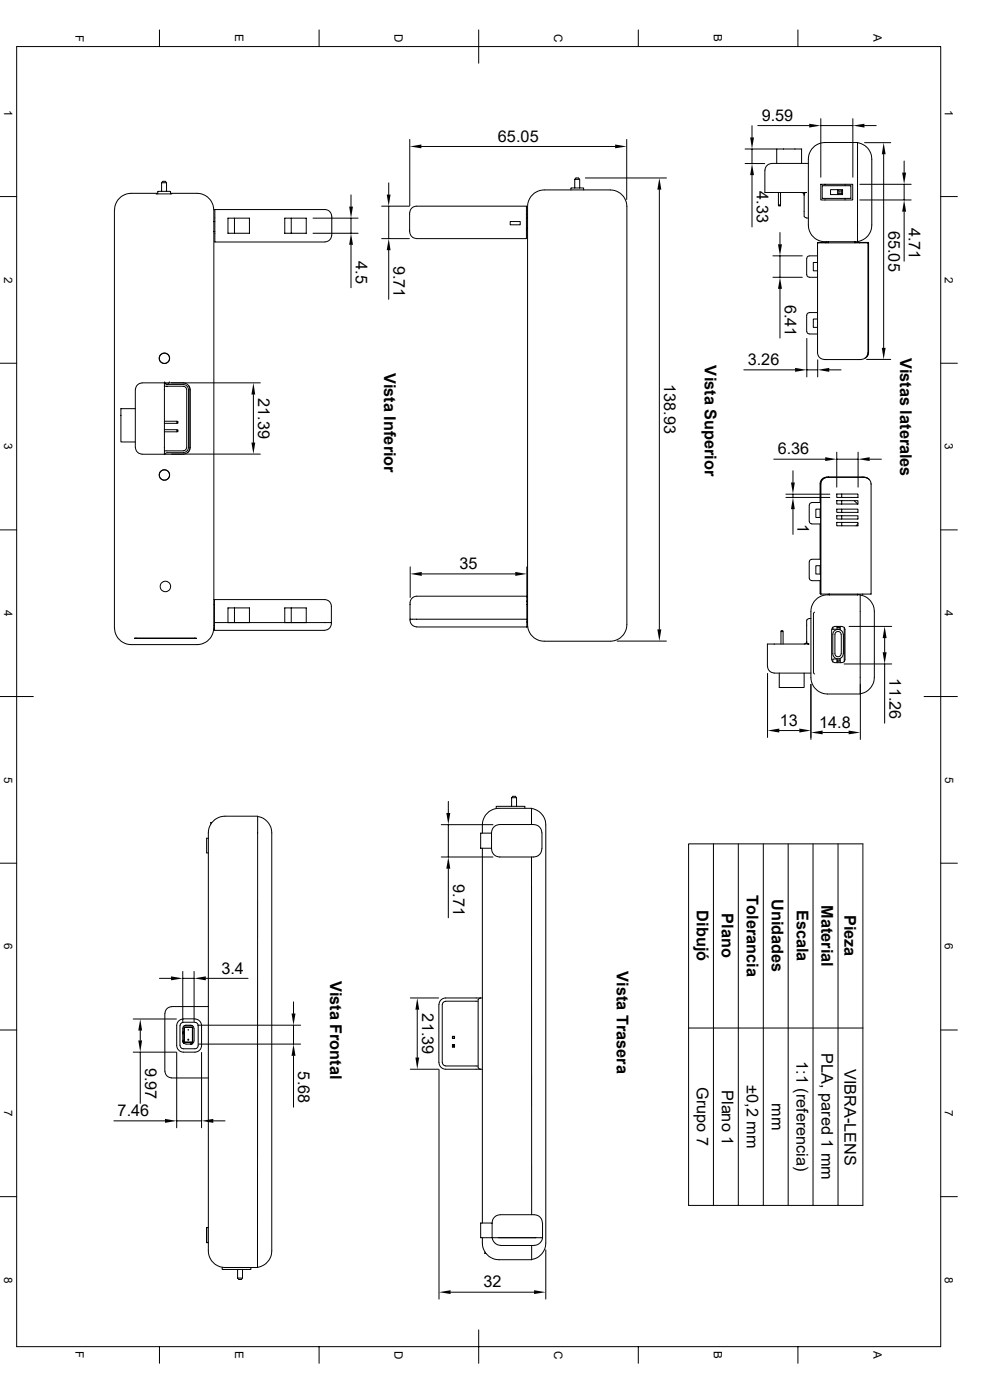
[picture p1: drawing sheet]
<svg xmlns="http://www.w3.org/2000/svg" width="297mm" height="420mm" viewBox="0 0 297 420" stroke-linecap="round" stroke-linejoin="round" font-family="sans-serif">
<g fill="none" stroke="#000" stroke-width=".3">
<path d="M5 14h276.9v390h-276.9zM47.8 9v5M95.6 9v5M143.5 9v10M191.3 9v5M239.1 9v5M225.4 37.7v3.5M227.1 37.7h15.4M246 35.6v17.6M246 37.7h9.6M255.6 35.6v17.6M259.1 37.7h3.5"/>
<path d="M0 59h5M46.8 58v.2h4.7v-.2M47.3 58h-8a5.1 5.1 0 0 0-5 5v125.4a5.1 5.1 0 0 0 5 5h19.8a5.1 5.1 0 0 0 5-5v-125.4a5.1 5.1 0 0 0-5-5h-8M47.4 57.4l-.1 .8M47.4 57.4h3.6M48.4 54.8l.4-.4h.7l.4 .4M48.4 57.4v-2.6h1.5v2.6M51 57.4l.1 .1M51.1 57.5v.7M105.2 58.5v3.5M116.5 54.9v3.5M122.8 41.8v20"/>
<path d="M126.3 43.9h58.1M160.1 58l1.7-.8 1.3-.2h19.8a5.1 5.1 0 0 1 5 5v125.4a5.1 5.1 0 0 1-5 5h-19.8a5.1 5.1 0 0 1-5-5v-125.4l.4-1.9 .6-1.2zM172.3 53.8h1.4v2.6M172.3 53.8v2.6M172.3 53.8l.3-.4h.8l.3 .4M174.9 56.5l-3.7-.1-.1 .6M174.9 56.5v.5M175.4 53.4h24.3M187.8 41.8v18.1M197.6 56.9v131.9M223.3 44.7h9.4M223.3 49.1h5.9"/>
<path d="M225.4 44.7v4.4M225.4 52.5v15.6M229.2 51.1v6.6h12.4M231.3 49.1a2.02 2.02 0 0 0-2 2M231.3 49h11M232.8 49v-4.3h7.4v4.3M233.3 57.7v3.8M233.9 57.7v3.8M240.3 57.8l.5 .2 .2 .5M241 58.5v5.4a1 1 0 0 0 .7 1.5M241.6 57.7l-.5 .3-.1 .5M241.6 57.7h.1"/>
<path d="M244.2 43.8l1.2-.7 1.2-.3h10.4a5.1 5.1 0 0 1 4.3 5v19.7a5.1 5.1 0 0 1-4.3 5h-9.7a5.1 5.1 0 0 1-5-5v-20.4l.7-1.8zM246 55.3h9.6v4.7h-9.6zM246.4 55.7h8.6v3.8h-8.6zM246.4 55.7l.1 .1M246.5 59.4l-.1 .1M251 56.9h1.5v1.5h-1.5zM251.4 57.3h.7v.7h-.7zM251.4 57.3l-.4-.4h-2.1v1.5h2.1l.4-.4M252.1 58l.4 .4M252.5 56.9l-.4 .4M253.3 55.3v.4M253.3 59.5v.5"/>
<path d="M254.9 59.4l.1 .1M255 55.7l-.1 .1M257 42.8v29.7M257 42.8h.1M257.7 55.3h15.4M257.7 60h15.4M259.1 42.8h7.9M264.8 46.3v58.1M271 48.3v3.5M271 55.3v4.7M281.9 59h5M64.1 66.5h.3"/>
<path d="M64.1 69.5h.3M68.3 65.4h6.5v4.6h-6.5zM70.3 65.4v4.6M85.3 65.4h6.5v4.6h-6.5zM87.3 65.4v4.6M93.8 65.4h13.5M93.8 70h13.5M97.4 72.6a2.14 2.14 0 0 0 2-2.5v-4.7a2.22 2.22 0 0 0-2-2.5h-33v7.2v2.5h33M105.2 65.4v4.6M105.2 73.4v12.9M114.4 61.8h8.3M114.4 71.6h8.3"/>
<path d="M116.5 61.8v9.8M116.5 75.1v14.7M122.8 63.8v5.8M122.8 63.8a2.02 2.02 0 0 1 2-2h33v9.8l-33-.1a2.02 2.02 0 0 1-2-1.9M152.9 66.5h3v.9h-3zM157.8 65.4h.3M157.8 68.5h.3M231.6 76.8h8.9M233.3 61.5h.6l-.1 .3h-.5zM233.8 69.8v3.5M233.8 76.8v6.4M241.7 65.4h.6"/>
<path d="M242.5 76.8h2.5M242.5 76.8l-.5 .2-.2 .5 .1 5.3 .6 .3 2.5 .1M245 78.7h-1.2v2.5h1.2M247.7 72.7l-2.5 .2M247.7 72.7h.5M247.7 72.5v.2M248.2 72.5v.4M256.2 72.7h4.1v33M256.3 72.5l-.1 .4M271 63.5v14.9M231.6 83.2h8.9M233.8 86.7v14.7"/>
<path d="M242.5 93.8h2.5M242.5 93.8l-.5 .2-.2 .5 .1 5.3 .6 .4h2.5M245 95.7h-1.2v2.5h1.2M0 109h5M40.6 116.9v17.3M49.3 114.9h-6.7a2.02 2.02 0 0 0-2 2M49.3 115.9h5.6M49.3 114.9h.1M49.3 114.9v21.4M49.3 114.6l.2 .5 .5 .2M49.4 114.9l.6 .4M50 115.3h4.9"/>
<path d="M50.8 114.6l-.3 .5-.5 .2M54.9 114.9a2.02 2.02 0 0 1 2 2l.1 17.3M54.9 115.9l.9 .5 .1 .5M54.9 115.4a1.68 1.68 0 0 1 1.6 1.5v17.3a1.6 1.6 0 0 1-1.6 1.6M56 116.9v17.3M56.5 115.7l.5 1.2M75.9 118.4v14.4M78 114.9h-28.6M222.9 111h15.4M241.8 101.5v11.6M241.8 111h3.3M245.1 107.9v5.2"/>
<path d="M247 107.9h11.1M248.5 111h3.6M259.7 107.8h7.3M260.1 105.8a2.02 2.02 0 0 1-2 2M260.1 105.8v-32.9h-15.1v32.9a2.02 2.02 0 0 0 2 2M260.3 105.7l-.3 1-.7 .7M260.3 105.7l-.5 1.3M281.9 109h5M40.6 122.6h-4.4v10h4.4M40.6 134.2a2.02 2.02 0 0 0 2 2M42.6 136.3h6.7M49.3 129.5h3.7"/>
<path d="M49.3 128.9h3.7M49.3 136.3h5.6M49.3 126.4h3.7M49.3 127h3.7M51.4 136.2h26.6M53 128.9l.3 .1v.5h-.3zM53 126.4h.3v.6h-.3zM54.9 135.8h-4.9l-.6 .5M55.9 134.2l-.3 .7-.7 .4h-5.6M56.9 134.2a2.02 2.02 0 0 1-2 2M57 134.2l-.2 1-.7 .6M231.9 137.8h15.4"/>
<path d="M250.8 135.6v10.5M250.8 137.8h6.4M257.2 135.6v10.5M260.6 137.8h3.6M0 159h5M235.5 148.3h13.2M235.5 149.2h13.2M237.7 141.2v3.5M237.7 148.3v.9M237.7 152.7v7.6M243.3 150.8l-.5 .2-.2 .5-.1 3.7 .2 1.6 .6 .3M243.3 157.2h2.7"/>
<path d="M243.3 150.7h2.7M245.8 152.7v2.5M245.8 157.2v10.6M246 152.7h-1.5v2.5h1.5M246 145.2v33M248 143.2a2.01 2.01 0 0 0-2 2M248 143.2l-.8 .1-.6 .4-.5 .8-.1 .7M248 143.2h11M250.8 152.7h6.3v1h-6.3zM250.8 154.7h6.3v1h-6.3zM250.8 150.2h6.3v1h-6.3zM250.8 156.7h6.3v1h-6.3z"/>
<path d="M250.8 148.2h6.3v1h-6.3zM252.3 148.2v1M252.3 150.2v1M252.3 152.7v1M252.3 154.7v1M252.3 156.7v1M256 150.2l1 1M257.1 157.1l-.5 .6M259 143.2h.1M259 143.2l.8 .1 .6 .4 .7 1.4v33.1h-12.6M259 143.2l.6 .1 1 .6M260.1 143.5l-1.2-.4h-10.6a2.22 2.22 0 0 0-2.5 2v5.6"/>
<path d="M281.9 159h5M64.1 179.9h33.2a2.09 2.09 0 0 1 2 2.5v4.4h-35v-6.9M122.9 170.1v9.1M126.4 172.2h28M157.9 170.1v9.1M157.9 178.9v6.9M158.1 178.9h-33.2a2.09 2.09 0 0 0-2 2.5v4.4M243.3 167.8l-.5 .2-.2 .5-.1 3.8 .2 1.5 .6 .4M243.3 167.8h2.7M243.3 174.2h2.7M245.8 169.7v2.5M245.8 174.2v3.9h.2"/>
<path d="M246 169.7h-1.5v2.5h1.5M246 178.2h.1M246 178.2h2.5M248.5 178.2v.3h8.5v-.3M248.5 178.4a5 5 0 0 0-5.5 5v19.8a5.1 5.1 0 0 0 5 5h9.8v-29.8h-.8M257.9 178.5a5 5 0 0 1 4.1 4.9v19.8a5 5 0 0 1-4.1 4.9M40.3 191.5h18.6M64.1 189.1h.2M64.1 181.4h.2M64.1 187.6h.2M64.3 186.8v2.3h33M68.3 182.4h6.5v4.4h-6.5z"/>
<path d="M70.3 182.4v4.4M85.3 182.4h6.5v4.4h-6.5zM87.3 182.4v4.4M99.3 186.8a2.04 2.04 0 0 1-2 2.3M122.9 185.8a2.04 2.04 0 0 0 2 2.2h33.3M157.9 185.8h-35M157.9 185.8v2.3M157.9 186.6h.2M157.9 180.3h.2M185 192.3h14.7M234.1 189.5v3.7M234.1 189.2h.5l.1 .3h-.6z"/>
<path d="M234.7 189.5v3.7M241.8 192.4l-.2 .6-.6 .2M241.8 192.4l.1 .6 .5 .2M242.4 193.2h-12.4v6.7a2.1 2.1 0 0 0 2 2M242.4 193.2h.1M242.5 185.6a1 1 0 0 0-.7 1.5v5.3M242.5 185.5h.5M244.1 183.6l-.3 .3v17.9l.3 .4M249.6 188.1v.7h1.6M250.2 188l-.6 .2-.3 .6v9.1l.3 .6 .6 .3 2.4-.1 .4-.2 .2-.6v-9.1l-.2-.6-.7-.2M250.2 187.9h2.1M250.4 189.8a.97 .97 0 0 1 1.1-.3 .97 .97 0 0 1 .6 .9v5.7a.93 .93 0 0 1-.9 .9 .93 .93 0 0 1-1-.9v-5.7z"/>
<path d="M250.9 188.1h.6v.7M250.9 187.9v.9M250.9 197.7v1.1M251.2 197.7h-1.6v.9M251.5 197.7v.6h-.6M251.8 187.9v1M251.8 197.5v1.3M252.7 190.4a1.57 1.57 0 0 0-1.5-1.6 1.57 1.57 0 0 0-1.6 1.6v5.7a1.57 1.57 0 0 0 1.6 1.6 1.57 1.57 0 0 0 1.5-1.6M252.8 190.4v5.7M253 199.2h14.3M253 188.2v10.3M254.5 187.9h12.8"/>
<path d="M265.1 191.4v4.3M265.1 199.2v17.8M0 209h10M230 202v19.2M232 201.9h11M233.6 219.2h6M233.6 201.9v4.3h7.4v-4.3M243 205.3v16.5M246.5 219.8h7.8M257.9 205.3v16.5M276.9 209h10M153.3 239.3h1.5v2.6"/>
<path d="M153.3 239.3v2.6M153.3 239.3l.4-.4h.7l.4 .4M0 259h5M61.9 255.9h.5M61.9 251.5h.5M61.9 251.5v4.4zM63.5 246.8h-.3v.4M64.4 245.9l1.1-.7 1.3-.3h10.4v135.3h-9.8a5.1 5.1 0 0 1-5-5v-125.3l.4-2 .7-1.1zM77.3 244.9a5 5 0 0 1 4.1 5v125.3a5.1 5.1 0 0 1-4.2 5M132.2 257.1h15.5M132.2 247.4h15.5M134.4 240.4v3.5"/>
<path d="M134.4 247.4v9.7M144.6 254.5v112.4M147.3 249.9h-3.2v4.6h3.2M148.8 241.9l-.1 .6M148.8 241.9h8.4M157.2 241.9l.1 .6M159.3 247.4v-4.9h-9.7a5.1 5.1 0 0 0-5 5v2.4M159.3 257.1v107.3M159.3 242.5a5.1 5.1 0 0 1 4.3 5v125.4a5 5 0 0 1-4.2 4.9M162.4 249.9a2.46 2.46 0 0 0-2.5-2.5h-10.1a2.46 2.46 0 0 0-2.5 2.5v4.7a2.46 2.46 0 0 0 2.5 2.5h10.1a2.46 2.46 0 0 0 2.5-2.5M162.4 249.9v4.7M206.4 253.2h52.2v108.4h-52.2z"/>
<path d="M213.8 253.2v108.4M221.3 253.2v108.4M228.8 253.2v108.4M236.2 253.2v108.4M243.7 253.2v108.4M251.2 253.2v108.4M281.9 259h5M134.4 260.6v14.7M47.8 293.5h3.5M54.8 291.4v15.1M54.8 293.5h3.4M58.2 291.4v15.1"/>
<path d="M61.7 293.5h12.6M123 299.4h8.4M143.3 299.8v19.4a1.02 1.02 0 0 0 .7 1.6M144 299.4l-.7 .4M144.6 299.4h-11a2.02 2.02 0 0 0-2 2M0 309h5M39.9 315.6h13M39.9 305.7h13M42 309.2v2.9M42 315.6v15.4M49.4 304v17.4M51.4 302a2.02 2.02 0 0 0-2 2"/>
<path d="M51.4 302h11M53 315.7v22.6M54.3 307l.6-.3h3.5l.9 .5 .1 6.4-.5 .9-4 .1-.8-.5-.2-.5 .1-5.9zM54.8 312.3l.1-4.3 .6-.4h1.9l.6 .4 .1 .5 .1 3.8-.4 .7-.4 .2M54.8 312.3l.1 .4M54.8 309.9l.1-.4-.1 .7M54.9 312.7h.2v.3M54.9 312.7l.6 .4 2.1 .1h-.5M54.9 305.6h3.5M54.9 305.7a2.02 2.02 0 0 0-1.9 2v5.9a2.02 2.02 0 0 0 1.9 2h3.5a2.02 2.02 0 0 0 2-2v-5.9a2.02 2.02 0 0 0-2-2M55 312.9h.1M55 312.1l-.2 .2"/>
<path d="M55 312l.1 .5h-.3M55 312v.1M55.1 308.1h2.6v4.6h-2.6zM55.2 307.7h2.5M55.2 308.2h2.5v4.5h-2.5zM55.2 308.2h2.5v4.4h-2.5zM56.3 308.9h.2zM57.1 313.2h.1M59.3 307.6h30.8M59.5 313.2h30.6M60.4 315.7v22.6M88 300.6v3.4"/>
<path d="M88 307.6v5.6M88 316.7v15.4M125.1 302.9v14.3M131.5 301.4v17.4M131.6 318.8a2.02 2.02 0 0 0 2 2h11M132.5 301.4v17.4M132.6 318.8l.3 .6 .7 .3M135.6 310.9h.5M135.6 313.4h.6M135.6 311.5h.6M135.6 313.5v.5h.5v-.5l-.5-.1v.6M135.6 310.9v.6h.5v-.6h-.5v.6"/>
<path d="M136.1 314l-.5 .1M136.1 313.5l.1 .6M136.2 310.9l-.1 .6M143.3 319.8h-9.7M143.3 300.4h-9.7l-.9 .5-.1 .5M206.4 308.4h52.2M281.9 309h5M34.1 336.3h15.3M49.4 321.4a2.02 2.02 0 0 0 2 1.9M51.4 323.4h11M53 336.3h7.4M63.9 336.3h3.5"/>
<path d="M123 320.8h8.4M131.6 320.8v68.9M0 359h5M281.9 359h5M61.9 368.3h.5M61.9 372.8v-4.5v4.5h.5M144.6 371.3a5.4 5.4 0 0 0 3.7 6.4l11 .2v-4.3M145.3 375.6v.4h.3M147.5 366.9h-3.4v4.4h3.4M147.5 366.9v4.4M147.5 366.9a2.46 2.46 0 0 1 2.5-2.5h10.1a2.46 2.46 0 0 1 2.5 2.5v4.4M147.5 371.3a2.55 2.55 0 0 0 2.5 2.3"/>
<path d="M150 373.6h10.1M162.6 371.3h-15.1M162.6 371.3a2.55 2.55 0 0 1-2.5 2.3M163.6 374.9v14.8M66.6 380.2l.1 .6M66.7 380.8h8.4M71.2 383.4l.4 .4h.7l.4-.4M71.2 380.8v2.6M72.7 380.8v2.6h-1.5M75.2 380.2l-.1 .6M135 387.6h25.1M143.5 398.9v10.1"/>
<path d="M47.8 404v5M95.6 404v5M191.3 404v5M239.1 404v5"/>
<circle cx="49.3" cy="107.5" r="1.53"/>
<circle cx="49.3" cy="107.5" r="1.57"/>
<circle cx="49.3" cy="142.5" r="1.53"/>
<circle cx="49.3" cy="142.5" r="1.57"/>
<circle cx="49.6" cy="175.9" r="1.57"/>
<circle cx="56.4" cy="311.9" r=".16"/>
</g>
<g fill="#000">
<path d="M242.5 37.1l3.5 .6-3.5 .6zM255.6 37.7l3.5-.6v1.2zM115.9 58.4h1.2l-.6 3.4zM122.8 43.9l3.5-.6v1.2zM184.4 43.3l3.4 .6-3.4 .6zM197.6 53.4l.6 3.5h-1.2zM224.8 41.2h1.2l-.6 3.5zM225.4 49.1l.6 3.4h-1.2zM264.8 42.8l.6 3.5h-1.1zM270.4 51.8h1.2l-.6 3.5zM104.6 62h1.2l-.6 3.4zM105.2 70l.6 3.4h-1.2z"/>
<path d="M116.5 71.6l.6 3.5h-1.2zM233.2 73.3h1.2l-.6 3.5zM271 60l.6 3.5h-1.2zM233.8 83.2l.6 3.5h-1.2zM75.9 114.9l.6 3.5h-1.1zM238.3 110.4l3.5 .6-3.5 .5zM245.1 111l3.4-.6v1.1zM264.3 104.4h1.1l-.6 3.4zM75.4 132.8h1.1l-.6 3.4zM247.3 137.2l3.5 .6-3.5 .5zM257.2 137.8l3.4-.6v1.1zM237.1 144.7h1.1l-.5 3.6z"/>
<path d="M237.7 149.2l.5 3.5h-1.1zM122.9 172.2l3.5-.6v1.2zM154.4 171.6l3.5 .6-3.5 .6zM197 188.8h1.2l-.6 3.5zM265.1 187.9l.6 3.5h-1.2zM264.5 195.7h1.2l-.6 3.5zM230 219.2l3.6-.6v1.2zM239.6 218.6l3.4 .6-3.4 .6zM243 219.8l3.5-.6v1.1zM254.3 219.2l3.6 .6-3.6 .5zM133.8 243.9h1.2l-.6 3.5zM134.4 257.1l.6 3.5h-1.2z"/>
<path d="M51.3 292.9l3.5 .6-3.5 .6zM58.2 293.5l3.5-.6v1.2zM42 305.7l.6 3.5h-1.2zM41.4 312.1h1.2l-.6 3.5zM87.4 304h1.2l-.6 3.6zM88 313.2l.6 3.5h-1.2zM124.5 317.2h1.1l-.5 3.6zM125.1 299.4l.5 3.5h-1.1zM49.4 335.7l3.6 .6-3.6 .5zM60.4 336.3l3.5-.6v1.1zM131.6 387.6l3.4-.5v1.1zM160.1 387.1l3.5 .5-3.5 .6z"/>
</g>
<g font-size="4.9">
<text x="228.3" y="36.2">9.59</text>
<text x="149.2" y="42.5">65.05</text>
<text x="226.9" y="57.4" transform="rotate(90 226.9 57.4)">4.33</text>
<text x="266.3" y="69.2" transform="rotate(90 266.3 69.2)">65.05</text>
<text x="272.4" y="68.3" transform="rotate(90 272.4 68.3)">4.71</text>
<text x="106.7" y="78.3" transform="rotate(90 106.7 78.3)">4.5</text>
<text x="117.9" y="79.8" transform="rotate(90 117.9 79.8)">9.71</text>
<text x="235.2" y="91.4" transform="rotate(90 235.2 91.4)">6.41</text>
<text x="269.8" y="107.3" transform="rotate(90 269.8 107.3)">Vistas laterales</text>
<text x="115.2" y="111.8" transform="rotate(90 115.2 111.8)">Vista Inferior</text>
<text x="211.2" y="109.6" transform="rotate(90 211.2 109.6)">Vista Superior</text>
<text x="224.1" y="109.5">3.26</text>
<text x="77.4" y="119.5" transform="rotate(90 77.4 119.5)">21.39</text>
<text x="199.1" y="115.2" transform="rotate(90 199.1 115.2)">138.93</text>
<text x="233.1" y="136.3">6.36</text>
<text x="239.1" y="157.1" transform="rotate(90 239.1 157.1)">1</text>
<text x="137.7" y="170.7">35</text>
<text x="266.6" y="203.5" transform="rotate(90 266.6 203.5)">11.26</text>
<text x="233.7" y="217.7">13</text>
<text x="245.5" y="218.3">14.8</text>
<text x="135.8" y="265.3" transform="rotate(90 135.8 265.3)">9.71</text>
<text x="223.9" y="268.6" transform="rotate(90 223.9 268.6)">Tolerancia</text>
<text x="231.3" y="269.7" transform="rotate(90 231.3 269.7)">Unidades</text>
<text x="208.9" y="273.1" transform="rotate(90 208.9 273.1)">Dibujó</text>
<text x="216.4" y="274" transform="rotate(90 216.4 274)">Plano</text>
<text x="238.8" y="272.9" transform="rotate(90 238.8 272.9)">Escala</text>
<text x="246.3" y="271.5" transform="rotate(90 246.3 271.5)">Material</text>
<text x="253.2" y="274.4" transform="rotate(90 253.2 274.4)">Pieza</text>
<text x="66.4" y="292.1">3.4</text>
<text x="184.9" y="291.4" transform="rotate(90 184.9 291.4)">Vista Trasera</text>
<text x="98.9" y="294.2" transform="rotate(90 98.9 294.2)">Vista Frontal</text>
<text x="126.5" y="304" transform="rotate(90 126.5 304)">21.39</text>
<text x="246.3" y="316" transform="rotate(90 246.3 316)">PLA, pared 1 mm</text>
<text x="43.5" y="320.3" transform="rotate(90 43.5 320.3)">9.97</text>
<text x="89.4" y="321.4" transform="rotate(90 89.4 321.4)">5.68</text>
<text x="238.7" y="318.3" transform="rotate(90 238.7 318.3)">1:1 (referencia)</text>
<text x="253.2" y="320.6" transform="rotate(90 253.2 320.6)">VIBRA-LENS</text>
<text x="208.9" y="326.2" transform="rotate(90 208.9 326.2)">Grupo 7</text>
<text x="216.4" y="327" transform="rotate(90 216.4 327)">Plano 1</text>
<text x="223.9" y="325.6" transform="rotate(90 223.9 325.6)">±0,2 mm</text>
<text x="35.3" y="334.8">7.46</text>
<text x="231.3" y="330.9" transform="rotate(90 231.3 330.9)">mm</text>
<text x="144.9" y="386.2">32</text>
</g>
<g font-size="3.5">
<text x="22.6" y="10.4" transform="rotate(90 22.6 10.4)">F</text>
<text x="70.5" y="10.3" transform="rotate(90 70.5 10.3)">E</text>
<text x="118.3" y="10.2" transform="rotate(90 118.3 10.2)">D</text>
<text x="166.1" y="10.2" transform="rotate(90 166.1 10.2)">C</text>
<text x="214" y="10.3" transform="rotate(90 214 10.3)">B</text>
<text x="261.8" y="10.3" transform="rotate(90 261.8 10.3)">A</text>
<text x="1.2" y="33" transform="rotate(90 1.2 33)">1</text>
<text x="283.2" y="33" transform="rotate(90 283.2 33)">1</text>
<text x="1.2" y="83" transform="rotate(90 1.2 83)">2</text>
<text x="283.2" y="83" transform="rotate(90 283.2 83)">2</text>
<text x="1.2" y="133" transform="rotate(90 1.2 133)">3</text>
<text x="283.2" y="133" transform="rotate(90 283.2 133)">3</text>
<text x="1.2" y="183" transform="rotate(90 1.2 183)">4</text>
<text x="283.2" y="183" transform="rotate(90 283.2 183)">4</text>
<text x="1.3" y="233" transform="rotate(90 1.3 233)">5</text>
<text x="283.3" y="233" transform="rotate(90 283.3 233)">5</text>
<text x="1.2" y="283" transform="rotate(90 1.2 283)">6</text>
<text x="283.2" y="283" transform="rotate(90 283.2 283)">6</text>
<text x="1.2" y="333" transform="rotate(90 1.2 333)">7</text>
<text x="283.2" y="333" transform="rotate(90 283.2 333)">7</text>
<text x="1.2" y="383" transform="rotate(90 1.2 383)">8</text>
<text x="283.2" y="383" transform="rotate(90 283.2 383)">8</text>
<text x="22.6" y="405.4" transform="rotate(90 22.6 405.4)">F</text>
<text x="70.5" y="405.3" transform="rotate(90 70.5 405.3)">E</text>
<text x="118.3" y="405.2" transform="rotate(90 118.3 405.2)">D</text>
<text x="166.1" y="405.2" transform="rotate(90 166.1 405.2)">C</text>
<text x="214" y="405.3" transform="rotate(90 214 405.3)">B</text>
<text x="261.8" y="405.3" transform="rotate(90 261.8 405.3)">A</text>
</g>
</svg>
